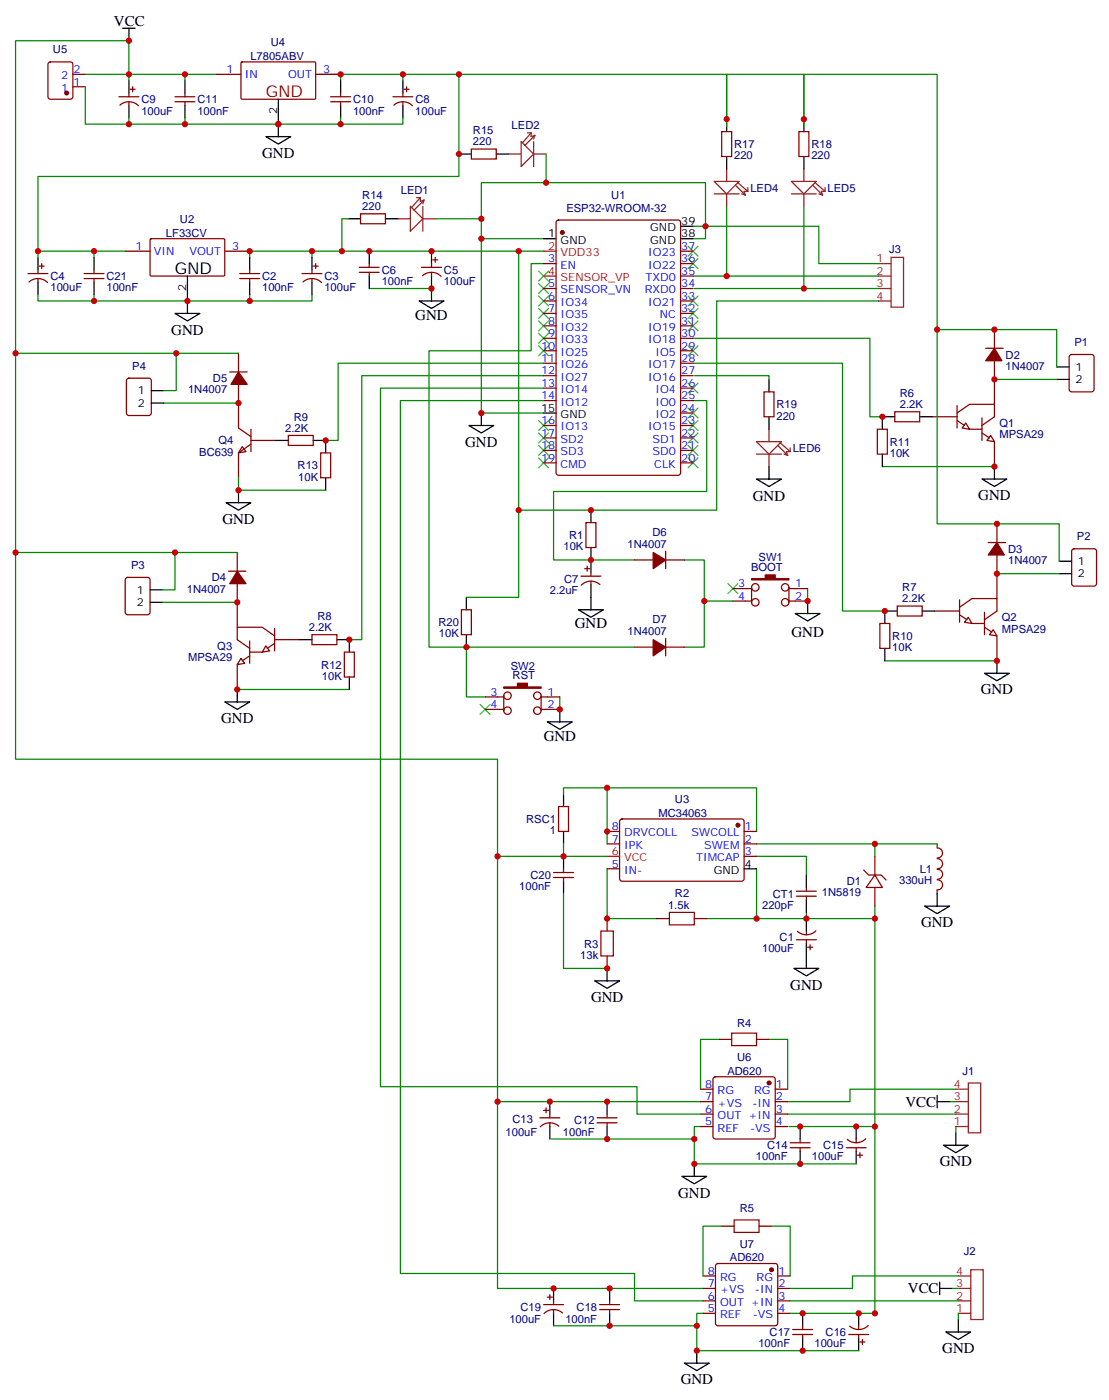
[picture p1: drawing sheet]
<svg xmlns="http://www.w3.org/2000/svg" width="314mm" height="397mm" viewBox="0 0 314 397" stroke-linecap="round" stroke-linejoin="round" font-family="sans-serif">
<path d="M206.2 165.3l2.8 2.9M209 165.3l-2.8 2.9M136 199.6l2.8 2.8M138.8 199.6l-2.8 2.8" fill="none" stroke="#3c3" stroke-width=".35"/>
<path d="M46.4 114.2h21.2M199.5 170.3h8.1" fill="none" stroke="#008700" stroke-width=".35"/>
<path d="M36 107.3l.5-.2h5.7l.6 .5 .1 9.4-.5 .7h-5.9l-.6-.4-.1-9.5zM303.8 155.7l.5-.2h5.6l.7 .4v9.4l-.4 .7-5.9 .1-.7-.5v-9.4zM35.7 163.8l.5-.2h5.6l.7 .4v9.5l-.5 .6-5.8 .1-.7-.5v-9.4z" fill="none" stroke="#870000" stroke-width=".35"/>
<path d="M42.9 110.7h3.5M42.9 114.2h3.5M300 159h3.6M42.5 167.1h3.5M42.5 170.6h3.5M300 162.5h3.6" fill="none" stroke="#000" stroke-width=".35"/>
<path d="M68.6 126.5l1.1 1.5-2.1 .3z" fill="#fff" stroke="#870000" stroke-width=".35"/>
<path d="M67.6 114.2v7l3.5 2.5M71.1 125.8l-3.5 2.5v7.1M71.1 121.6v6.4M71.1 124.8h7" fill="none" stroke="#870000" stroke-width=".35"/>
<path d="M67.2 195.3h31.8" fill="none" stroke="#008700" stroke-width=".35"/>
<g fill="#fff" stroke="#870000" stroke-width=".35">
<path d="M75.3 183l1.1 1.4-2.1 .3z"/>
<path d="M68.3 186.5l1 1.4-2.1 .4z"/>
</g>
<path d="M67.2 170.6v7.1M77.8 178v6.4M67.2 188.3v7M70.7 181.6v6.3M70.7 185.8l-2.1 1.4M70.7 184.7h3.6M77.8 180.2l-3.5-2.5h-7.1v3.5l3.5 2.5M77.8 182.3l-2.1 1.4M77.8 181.2h7" fill="none" stroke="#870000" stroke-width=".35"/>
<path d="M250.6 187.2h31.8" fill="none" stroke="#008700" stroke-width=".35"/>
<g fill="#fff" stroke="#870000" stroke-width=".35">
<path d="M274.3 174.9l1 1.7-2.1-.3z"/>
<path d="M281.3 178.4l1.1 1.8-2.1-.4z"/>
</g>
<path d="M264.8 173.1h7M271.8 172l3.5-2.4h7.1v3.5l-3.5 2.5M271.8 174.2l2.1 1.4M271.8 169.9v6.4M275.3 176.6h3.6M278.9 173.5v6.3M278.9 177.7l2.1 1.4M282.4 162.5v7.1M282.4 180.2v7" fill="none" stroke="#870000" stroke-width=".35"/>
<path d="M249.9 132.2h31.8" fill="none" stroke="#008700" stroke-width=".35"/>
<g fill="#fff" stroke="#870000" stroke-width=".35">
<path d="M273.6 119.8l1 1.8-2.1-.4z"/>
<path d="M280.6 123.4l1.1 1.7-2.1-.3z"/>
</g>
<g fill="none" stroke="#870000" stroke-width=".35">
<path d="M13.8 17.7l.5-.2h5.6l.7 .5v9.4l-.4 .7h-5.9l-.7-.4v-9.5zM68.3 17.7l.3-.2 20.7 .1 .1 .3v10l-.3 .2h-20.7l-.1-.3zM20.6 24.6h3.6M20.6 21.1h3.6M33.7 27.4h5.6M34 29.8a3.8 3.8 0 0 1 5.2 .2M36.5 26.4v1M36.5 28.8v1.1M36.9 25.3h1.4M37.6 24.6v1.4M49.6 27.4h5.6M49.6 28.8h5.6"/>
<path d="M52.4 26.4v1M52.4 28.8v1.1M61.2 21.1h7.1M89.4 21.1h7.1M93.7 27.4h5.6M93.7 28.8h5.6M96.5 26.4v1M96.5 28.8v1.1M111.3 27.4h5.6M111.6 29.8a3.8 3.8 0 0 1 5.2 .2M114.1 26.4v1M114.1 28.8v1.1"/>
<path d="M114.5 25.3h1.4M115.2 24.6v1.4M204.4 37.3h2.9v7h-2.9zM226.3 37.3h2.8v7h-2.8zM133.5 42.2h7.1v2.8h-7.1zM7.9 77.5h5.7M8.2 79.9a3.8 3.8 0 0 1 5.3 .2M10.8 76.4v1.1M10.8 78.9v1.1M11.1 75.4h1.4M11.8 74.7v1.4M23.8 77.5h5.7"/>
<path d="M23.8 78.9h5.7M26.6 76.4v1.1M26.6 78.9v1.1M35.5 71.2h7M42.6 67.8l.3-.2 20.6 .1 .2 .3-.1 10-.3 .2h-20.6l-.2-.3zM63.7 71.2h7M67.9 77.5h5.7M67.9 78.9h5.7M70.7 76.4v1.1M70.7 78.9v1.1M85.5 77.5h5.7M85.8 79.9a3.8 3.8 0 0 1 5.3 .2"/>
<path d="M88.4 76.4v1.1M88.4 78.9v1.1M88.7 75.4h1.4M89.4 74.7v1.4M101.8 75.7h5.6M101.8 77.2h5.6M102.1 60.6h7.1v2.8h-7.1zM104.6 74.7v1M104.6 77.2v1M119.4 75.7h5.7M119.7 78.1a3.8 3.8 0 0 1 5.2 .2M122.2 74.7v1"/>
<path d="M122.2 77.2v1M122.6 73.6h1.4M123.3 72.9v1.4M154 74.7h3.5M157.7 62.5l.5-.2h33.9l.6 .5 .1 71.1-.5 .7-34.1 .1-.6-.5-.1-71.2zM192.8 71.2h3.5M192.8 74.7h3.5M192.8 78.2h3.5M154 81.7h3.5M154 85.3h3.5M154 88.8h3.5M154 92.3h3.5"/>
<path d="M154 95.8h3.5M154 99.4h3.5M192.8 81.7h3.5M192.8 85.3h3.5M192.8 88.8h3.5M192.8 92.3h3.5M192.8 95.8h3.5M192.8 99.4h3.5M279.2 98.7h5M281.7 93.4v5.3M65.1 105.4h4.9M67.6 100.1v5.3"/>
<path d="M67.6 108.9v5.3M154 102.9h3.5M154 106.4h3.5M154 110h3.5M154 113.5h3.5M192.8 102.9h3.5M192.8 106.4h3.5M192.8 110h3.5M192.8 113.5h3.5M192.8 117h3.5M216.4 111h2.9v7.1h-2.9zM253.5 116.7h7v2.8h-7z"/>
<path d="M264.1 118.1h7M271.1 117l3.5-2.5h7.1v3.6l-3.5 2.4M271.1 119.1l2.1 1.4M271.1 114.9v6.3M278.2 118.4v6.4M281.7 102.2v12.3M303.1 100.6l.5-.2h5.6l.7 .5v9.4l-.4 .7h-5.9l-.7-.4v-9.5zM81.7 123.4h7v2.8h-7zM90.8 128.3h2.9v7.1h-2.9zM154 120.5h3.5M154 124.1h3.5M154 127.6h3.5"/>
<path d="M154 131.1h3.5M192.8 120.5h3.5M192.8 124.1h3.5M192.8 127.6h3.5M192.8 131.1h3.5M248.5 121.6h2.9v7.1h-2.9zM274.6 121.6h3.6M278.2 122.7l2.1 1.4M281.7 125.1v7.1M67.2 156.5v5.3M166 148.1h2.8v7h-2.8zM179.7 158.6h5.3"/>
<path d="M188.6 156.2v4.9M188.6 158.6h5.3M279.9 153.7h5M282.4 148.4v5.3M282.4 157.2v5.3M64.7 161.8h5M67.2 165.3v5.3M88.4 179.8h7v2.8h-7zM130.7 172.8h2.8v7h-2.8zM164.6 163.2h5.6M165.6 161.1h1.4M166.3 160.4v1.4"/>
<path d="M167.4 162.2v1M167.4 164.6v1.1M169.9 165.6a3.8 3.8 0 0 0-5.2 .2M207.6 166.8h5.3M207.6 170.3h5.3M212.9 166.4v4.2M223.5 166.8h5.3M223.5 170.3h5.3M223.5 166.4v4.2M249.2 176.6h2.9v7.1h-2.9zM254.2 171.7h7v2.8h-7zM97.5 184.7h2.9v7.1h-2.9z"/>
<path d="M137.4 197.4h5.3M142.7 197.1v4.2M153.3 197.4h5.3M153.3 197.1v4.2M179.7 183.3h5.3M188.6 183.3h5.3M188.6 180.9v4.9M137.4 201h5.3M153.3 201h5.3M158.2 228.5h2.8v7h-2.8zM172 235.5h3.5M172 239.1h3.5"/>
<path d="M175.7 232.2l.5-.2 34.2 .1 .4 .6-.1 16.5-.6 .5-34.2-.1-.4-.6v-16.3zM210.8 235.5h3.5M210.8 239.1h3.5M265.5 239.1v1M156.8 247.2h5.7M156.8 248.6h5.7M159.6 246.1v1.1M159.6 248.6v1.1M172 246.1h3.5M210.8 242.6h3.5M225.6 252.5h5.6M225.6 253.9h5.6"/>
<path d="M228.4 251.4v1.1M228.4 253.9v1.1M244.7 246.5l1.4 1.4h3.5l1.4 1.4M247.8 247.9l2.1 3.5h-4.5zM247.8 242.6v5.3M247.8 251.4v5.3M265.5 249.3a1.41 1.41 0 0 1 1.5 1.4 1.41 1.41 0 0 1-1.5 1.4v1.1M265.5 240.3a1.41 1.41 0 0 1 1.5 1.4 1.41 1.41 0 0 1-1.5 1.4M265.5 246.3a1.41 1.41 0 0 1 1.5 1.4 1.41 1.41 0 0 1-1.5 1.4M265.5 243.3a1.41 1.41 0 0 1 1.5 1.4 1.41 1.41 0 0 1-1.5 1.4M172 260.2v3.6M172 270.8v3.6"/>
<path d="M186.1 260.2h3.5M196.7 260.2h3.5M225.6 266.2h5.6M228.4 263.8v1M228.4 266.2v1.1M228.8 268.4h1.4M229.5 267.7v1.4M231.1 263.7a3.8 3.8 0 0 1-5.2 .2M203.7 294.5h3.6M214.3 294.5h3.5M152.9 316.7h5.7M154 314.6h1.4"/>
<path d="M154.7 313.9v1.4M155.8 315.6v1.1M155.8 318.1v1.1M158.3 319.1a3.8 3.8 0 0 0-5.3 .1M169.2 316.7h5.6M169.2 318.1h5.6M172 315.6v1.1M172 318.1v1.1M198.4 308.6h3.6M198.4 312.1h3.6M198.4 315.6h3.6M198.4 319.2h3.6"/>
<path d="M202.2 305.3l.5-.3h16.2l.5 .3 .2 .5v16.2l-.2 .5-.5 .2h-16.2l-.5-.2-.2-.5v-16.2zM219.6 308.6h3.5M219.6 312.1h3.5M219.6 315.6h3.5M219.6 319.2h3.5M223.8 325.2h5.7M223.8 323.7h5.7M226.7 322.7v1M226.7 325.2v1M239.7 325.2h5.7M242.5 322.7v1M242.5 325.2v1"/>
<path d="M242.9 327.3h1.4M243.6 326.6v1.4M245.2 322.6a3.8 3.8 0 0 1-5.2 .2M202.9 358.2l.5-.2h16.2l.5 .2 .2 .5v16.2l-.2 .5-.5 .2h-16.2l-.5-.2-.2-.5v-16.2zM204.4 347.4h3.6M215 347.4h3.5M154 369.6h5.6M155 367.5h1.5M155.8 366.8v1.4M156.8 368.5v1.1M156.8 371v1.1M159.3 372a3.8 3.8 0 0 0-5.2 .2"/>
<path d="M169.9 369.6h5.6M169.9 371h5.6M172.7 368.5v1.1M172.7 371v1.1M199.1 361.5h3.6M199.1 365h3.6M199.1 368.5h3.6M199.1 372.1h3.6M220.3 361.5h3.5M220.3 365h3.5M220.3 368.5h3.5M220.3 372.1h3.5"/>
<path d="M224.5 378.1h5.7M224.5 376.7h5.7M227.4 375.6v1.1M227.4 378.1v1M240.4 378.1h5.7M243.2 375.6v1.1M243.2 378.1v1M244.3 379.5v1.4M245.9 375.5a3.8 3.8 0 0 1-5.2 .2M243.6 380.2h1.4"/>
<circle cx="214" cy="170.6" r="1.06"/>
<circle cx="214" cy="166.4" r="1.06"/>
<circle cx="222.4" cy="166.4" r="1.06"/>
<circle cx="222.4" cy="170.6" r="1.06"/>
<circle cx="143.8" cy="197.1" r="1.06"/>
<circle cx="152.2" cy="197.1" r="1.06"/>
<circle cx="143.8" cy="201.3" r="1.06"/>
<circle cx="152.2" cy="201.3" r="1.06"/>
</g>
<g fill="none" stroke="#3c3" stroke-width=".35">
<path d="M152.6 76.8l2.8 2.8M155.4 76.8l-2.8 2.8M194.9 73.3l2.8 2.8M194.9 69.7l2.8 2.9M197.7 73.3l-2.8 2.8M197.7 69.7l-2.8 2.9M152.6 90.9l2.8 2.8M152.6 98l2.8 2.8M152.6 94.4l2.8 2.9M152.6 80.3l2.8 2.8M152.6 83.9l2.8 2.8M152.6 87.4l2.8 2.8"/>
<path d="M155.4 90.9l-2.8 2.8M155.4 98l-2.8 2.8M155.4 94.4l-2.8 2.9M155.4 80.3l-2.8 2.8M155.4 83.9l-2.8 2.8M155.4 87.4l-2.8 2.8M194.9 98l2.8 2.8M194.9 90.9l2.8 2.8M194.9 87.4l2.8 2.8M194.9 83.9l2.8 2.8M197.7 98l-2.8 2.8M197.7 90.9l-2.8 2.8"/>
<path d="M197.7 87.4l-2.8 2.8M197.7 83.9l-2.8 2.8M152.6 119.1l2.8 2.9M155.4 119.1l-2.8 2.9M194.9 115.6l2.8 2.8M194.9 119.1l2.8 2.9M194.9 108.5l2.8 2.9M197.7 115.6l-2.8 2.8M197.7 119.1l-2.8 2.9M197.7 108.5l-2.8 2.9M152.6 122.7l2.8 2.8M152.6 126.2l2.8 2.8"/>
<path d="M152.6 129.7l2.8 2.8M155.4 129.7l-2.8 2.8M155.4 126.2l-2.8 2.8M155.4 122.7l-2.8 2.8M194.9 129.7l2.8 2.8M194.9 126.2l2.8 2.8M194.9 122.7l2.8 2.8M197.7 129.7l-2.8 2.8M197.7 126.2l-2.8 2.8M197.7 122.7l-2.8 2.8"/>
</g>
<g fill="none" stroke="#008700" stroke-width=".35">
<path d="M24.2 21.1h12.3v-9.6h-32.1v88.6h45.5M24.2 24.6v10.6h12.3M36.5 33.4v1.8h15.9v-1.8M52.4 21.1h-15.9v1.7M61.2 21.1h-8.8v1.7M90.5 21.1h39.5v28.9h-119.2v21.2M96.5 21.1v1.7M96.5 33.4v1.8M114.1 33.4v1.8h-61.7M114.1 21.1v1.7M130 21.1h75.8v14.8M205.8 33.8v-12.7h21.9v14.8"/>
<path d="M227.7 33.8v-12.7h37.8v127.3h34.5v10.6M154.7 43.6v8.2M205.8 58.5v19.7M227.7 58.5v23.2M26.6 71.2v1.7M35.5 71.2h-24.7v1.7M70.7 72.9v-1.7h17.7v1.7M88.4 71.2h65.6M98.6 62h-1.8v9.2M123.3 62h13M136.3 67.6v-15.8h63.5v15.8h-3.5M146.9 71.2v73.3h56.1v-59.2h45.9"/>
<path d="M154 74.7h-3.5v24.7h-29v83.9h58.2M154 67.6h-17.7v49.4h17.7M196.3 64.1h35.7v10.6h16.9M196.3 78.2h52.6M10.8 83.5v1.8h15.8v-1.8M70.7 83.5v1.8M88.4 83.5v1.8h-61.8M104.6 81.7h17.6M196.3 95.8h50.1v22.3h3.5M196.7 81.7h52.2M265.5 93.4h33.8v10.6M4.4 100.1v56.4h45.2"/>
<path d="M67.6 100.1h-17.7v10.6h-3.5M154 102.9h-58.2v21.9h-3.5M154 106.4h-51.5v74.8h-3.5M154 110h-46.2v197.9h72.6v7.7h18M154 113.5h-40.6v247.3h66.3v7.7h19.4M196.3 113.5h3.9v25.7h-43.4v19.4h22.9M196.3 102.9h42.4v70.2h11.9M196.7 106.4h21.1v1.1M281.7 107.5h17.6M67.6 135.4v3.5h24.7M4.4 156.5v58.6h136.5v27.5h18.7M67.2 156.5h-17.6v10.6h-3.6"/>
<path d="M146.9 144.5v24.7h-14.8M193.9 158.6h5.6v24.7h-5.6M46 170.6h21.2M228.8 166.8v3.5M282.4 162.5h17.6M132.1 183.3v14.1h5.3M158.6 197.4v3.6M159.6 225v-1.8h12.4v15.9M159.6 239.1v3.5h12.4M172 223.2h42.3v12.3M214.3 239.1h33.5v3.5M247.8 239.1h17.7"/>
<path d="M140.9 242.6v69.5h57.5M159.6 253.2v21.2h12.4M172 246.1v14.1h14.1M214.3 242.6h14.1v5.3M214.3 246.1v14.1h14.1M228.4 258.5v1.7M247.8 256.7v3.5h-19.4M200.2 260.2h14.1M247.8 260.2v59h-24.3M203.7 294.5h-5.3v14.1M217.8 294.5h5.3v14.1M140.9 312.1v52.9h58.2"/>
<path d="M198.4 319.2h-1.7v3.5h-40.6M223.1 315.6h47.7M247.8 319.2v52.9M269 312.1h1.8M270.8 308.6h-30v3.5h-17.7M270.8 319.2v1.7M196.7 322.7v7h45.8M204.4 347.4h-5.3v14.1M218.5 347.4h5.3v14.1M197.4 375.6v7.1h45.8M199.1 372.1h-1.7v3.5h-40.6M223.8 372.1h24.7"/>
<path d="M223.8 368.5h47.7M269.7 365h1.8M271.5 361.5h-30v3.5h-17.7M271.5 372.1v1.7"/>
</g>
<g fill="none" stroke="#000" stroke-width=".35">
<path d="M34.7 8h3.6M36.5 8v3.5M36.5 22.8v3.6M36.5 29.9v3.5M52.4 22.8v3.6M52.4 29.9v3.5M75.3 38.7h7.1l-3.6 2.1zM78.8 28.1v10.6M96.5 22.8v3.6M96.5 29.9v3.5M114.1 22.8v3.6M114.1 29.9v3.5"/>
<path d="M205.8 33.8v3.5M227.7 33.8v3.5M130 43.6h3.5M140.6 43.6h3.5M205.8 44.3v3.6M227.7 44.3v3.6M10.8 72.9v3.5M10.8 80v3.5M26.6 72.9v3.5M26.6 80v3.5M53.1 78.2v10.6M70.7 72.9v3.5"/>
<path d="M70.7 80v3.5M88.4 72.9v3.5M88.4 80v3.5M98.6 62h3.5M104.6 71.2v3.5M104.6 78.2v3.5M109.2 62h3.5M122.2 71.2v3.5M122.2 78.2v7.1M154 67.6h3.5M192.8 64.1h3.5M192.8 67.6h3.5"/>
<path d="M49.6 88.8h7l-3.5 2.1zM118.7 85.3h7.1l-3.6 2.1zM136.3 117v3.5M154 117h3.5M217.8 107.5v3.5M217.8 118.1v3.5M253.5 118.1h-3.6v3.5M260.5 118.1h3.6M299.3 104h3.6M299.3 107.5h3.6M67.6 138.9v3.5M78.1 124.8h3.6"/>
<path d="M88.7 124.8h3.6v3.5M92.3 135.4v3.5M132.8 120.5h7.1l-3.6 2.2zM214.3 135.7h7.1l-3.6 2.1zM217.8 132.2v3.5M249.9 128.7v3.5M278.2 135.7h7l-3.5 2.1zM281.7 132.2v3.5M64 142.4h7.1l-3.5 2.1zM167.4 144.5v3.6M167.4 155.1v7.1M132.1 169.2v3.6"/>
<path d="M132.1 179.8v3.5M163.9 172.8h7l-3.5 2.1zM167.4 165.7v7.1M225.2 173.8h7.1l-3.5 2.1zM228.8 170.3v3.5M254.2 173.1h-3.6v3.5M261.2 173.1h3.6M63.7 198.9h7l-3.5 2.1zM67.2 195.3v3.6M84.8 181.2h3.6M95.4 181.2h3.6v3.5M99 191.8v3.5"/>
<path d="M250.6 183.7v3.5M278.9 190.7h7l-3.5 2.2zM282.4 187.2v3.5M155 204.5h7.1l-3.5 2.1zM158.6 201v3.5M159.6 225v3.5M159.6 235.5v3.6M159.6 242.6v3.5M159.6 249.7v3.5M210.8 246.1h3.5M228.4 247.9v3.5M228.4 255v3.5"/>
<path d="M261.9 256.7h7.1l-3.5 2.1zM265.5 253.2v3.5M168.5 277.9h7l-3.5 2.1zM172 274.4v3.5M224.9 274.4h7.1l-3.6 2.1zM228.4 260.2v3.6M228.4 267.3v7.1M155.8 312.1v3.5M155.8 319.2v3.5M172 312.1v3.5M172 319.2v3.5M226.7 319.2v3.5"/>
<path d="M242.5 319.2v3.5M265.5 312.1h3.5M265.5 310.3v3.6M193.1 333.3h7.1l-3.5 2.1zM196.7 329.7v3.6M226.7 326.2v3.5M242.5 326.2v3.5M267.2 324.4h7.1l-3.5 2.2zM270.8 320.9v3.5M156.8 365v3.5M156.8 372.1v3.5M172.7 365v3.5"/>
<path d="M172.7 372.1v3.5M227.4 372.1v3.5M227.4 379.1v3.6M243.2 372.1v3.5M243.2 379.1v3.6M266.2 365h3.5M266.2 363.3v3.5M267.9 377.4h7.1l-3.5 2.1zM271.5 373.8v3.6M193.9 386.2h7l-3.5 2.1zM197.4 382.7v3.5"/>
</g>
<g fill="none" stroke="#8c2424" stroke-width=".35">
<path d="M149.4 37.6h1.1M150.5 37.6l-2.5 2.9M150.5 37.6v1.1l1-.4M151.5 38.3l-2.8 2.9M151.5 38.3l-.3 1.1M117.3 59.5l-1.1-1v7l3.6-3.5M117.3 59.5l2.5 2.5M118 56h1.1M119.1 56l-2.5 2.8M119.1 56v1l1-.3M119.8 58.5v7M120.1 56.7l-2.8 2.8"/>
<path d="M120.1 56.7l-.3 1M144.1 43.6h3.5M147.6 40.1l3.6 3.5-3.6 3.6zM151.2 40.1v7.1M151.2 43.6h3.5M202.3 51.4h7.1l-3.6 3.5zM202.3 54.9h7.1M205.8 47.9v3.5M205.8 54.9v3.6M208.3 52.5l2.8 2.8M209 51.8l2.8 2.4M210.1 54.9l1 .4"/>
<path d="M211.8 54.2h-1l.3 1.1M211.8 53.2v1M224.2 51.4h7l-3.5 3.5zM224.2 54.9h7M227.7 47.9v3.5M227.7 54.9v3.6M230.2 52.5l2.8 2.8M230.9 51.8l2.8 2.4M232 54.9l1 .4M233.7 53.2v1M233.7 54.2h-1l.3 1.1M112.7 62h3.5"/>
<path d="M119.8 62h3.5M248.9 74.7h3.5M248.9 78.2h3.5M252.4 72.9h3.5v14.1h-3.5zM248.9 81.7h3.5M248.9 85.3h3.5M214.3 125.1h7.1l-3.6 3.6zM214.3 128.7h7.1M217.8 121.6v3.5M217.8 128.7v3.5M220.3 126.2l2.8 2.8M221 125.5l2.8 2.5"/>
<path d="M222.1 128.7l1 .3M223.8 126.9v1.1M223.8 128h-1l.3 1M270.8 319.2h3.5M270.8 315.6h3.5M270.8 312.1h3.5M270.8 308.6h3.5M274.3 306.8h3.5v14.1h-3.5zM275 359.7h3.5v14.1h-3.5zM271.5 372.1h3.5M271.5 368.5h3.5M271.5 365h3.5"/>
<path d="M271.5 361.5h3.5"/>
</g>
<g fill="#870000" stroke="#870000" stroke-width=".35">
<path d="M142.7 194.6h3.9v-1h2.8v1h3.9v.4h-10.6z"/>
<path d="M185 181.2l3.6 2.1-3.6 2.5z"/>
<path d="M185 156.5l3.6 2.1-3.6 2.5z"/>
<path d="M212.9 163.9h3.9v-1h2.8v1h3.9v.4h-10.6z"/>
<path d="M67.6 105.4l2.4 3.5h-4.6z"/>
<path d="M67.2 161.8l2.5 3.5h-4.6z"/>
<path d="M282.4 153.7l2.1 3.5h-4.6z"/>
<path d="M281.7 98.7l2.1 3.5h-4.6z"/>
<circle cx="18.9" cy="26.4" r=".53"/>
<circle cx="218.5" cy="359.7" r=".53"/>
<circle cx="217.8" cy="306.8" r=".53"/>
<circle cx="209" cy="233.8" r=".53"/>
<circle cx="159.3" cy="65.9" r=".53"/>
</g>
<path d="M189.6 258.5h7.1v3.5h-7.1zM170.2 263.8h3.5v7h-3.5zM207.3 292.7h7v3.5h-7zM208 345.6h7v3.5h-7z" fill="none" stroke="#a10000" stroke-width=".35"/>
<path d="M154 78.2h3.5M154 71.2h3.5M172 242.6h3.5" fill="none" stroke="#f00" stroke-width=".35"/>
<g fill="#c00">
<circle cx="70.7" cy="71.2" r=".88"/>
<circle cx="228.8" cy="170.3" r=".88"/>
<circle cx="67.6" cy="114.2" r=".88"/>
<circle cx="67.6" cy="138.9" r=".88"/>
<circle cx="67.2" cy="195.3" r=".88"/>
<circle cx="67.2" cy="170.6" r=".88"/>
<circle cx="282.4" cy="187.2" r=".88"/>
<circle cx="282.4" cy="162.5" r=".88"/>
<circle cx="136.3" cy="117" r=".88"/>
<circle cx="158.6" cy="201" r=".88"/>
<circle cx="26.6" cy="71.2" r=".88"/>
<circle cx="122.2" cy="81.7" r=".88"/>
<circle cx="92.3" cy="124.8" r=".88"/>
<circle cx="132.1" cy="183.3" r=".88"/>
<circle cx="167.4" cy="158.6" r=".88"/>
<circle cx="122.2" cy="71.2" r=".88"/>
<circle cx="104.6" cy="71.2" r=".88"/>
<circle cx="136.3" cy="67.6" r=".88"/>
<circle cx="156.8" cy="365" r=".88"/>
<circle cx="243.2" cy="372.1" r=".88"/>
<circle cx="242.5" cy="319.2" r=".88"/>
<circle cx="99" cy="181.2" r=".88"/>
<circle cx="250.6" cy="173.1" r=".88"/>
<circle cx="282.4" cy="148.4" r=".88"/>
<circle cx="227.4" cy="372.1" r=".88"/>
<circle cx="227.4" cy="382.7" r=".88"/>
<circle cx="197.4" cy="375.6" r=".88"/>
<circle cx="197.4" cy="382.7" r=".88"/>
<circle cx="172.7" cy="375.6" r=".88"/>
<circle cx="172.7" cy="365" r=".88"/>
<circle cx="172" cy="312.1" r=".88"/>
<circle cx="172" cy="322.7" r=".88"/>
<circle cx="199.8" cy="64.1" r=".88"/>
<circle cx="196.7" cy="322.7" r=".88"/>
<circle cx="226.7" cy="329.7" r=".88"/>
<circle cx="52.4" cy="21.1" r=".88"/>
<circle cx="159.6" cy="242.6" r=".88"/>
<circle cx="172" cy="235.5" r=".88"/>
<circle cx="247.8" cy="239.1" r=".88"/>
<circle cx="228.4" cy="260.2" r=".88"/>
<circle cx="214.3" cy="260.2" r=".88"/>
<circle cx="172" cy="260.2" r=".88"/>
<circle cx="52.4" cy="35.2" r=".88"/>
<circle cx="78.8" cy="35.2" r=".88"/>
<circle cx="96.5" cy="35.2" r=".88"/>
<circle cx="36.5" cy="35.2" r=".88"/>
<circle cx="70.7" cy="85.3" r=".88"/>
<circle cx="53.1" cy="85.3" r=".88"/>
<circle cx="26.6" cy="85.3" r=".88"/>
<circle cx="88.4" cy="71.2" r=".88"/>
<circle cx="155.8" cy="312.1" r=".88"/>
<circle cx="196.7" cy="329.7" r=".88"/>
<circle cx="247.8" cy="372.1" r=".88"/>
<circle cx="205.8" cy="78.2" r=".88"/>
<circle cx="227.7" cy="81.7" r=".88"/>
<circle cx="281.7" cy="93.4" r=".88"/>
<circle cx="249.9" cy="118.1" r=".88"/>
<circle cx="281.7" cy="132.2" r=".88"/>
<circle cx="281.7" cy="107.5" r=".88"/>
<circle cx="136.3" cy="62" r=".88"/>
<circle cx="96.8" cy="71.2" r=".88"/>
<circle cx="10.8" cy="71.2" r=".88"/>
<circle cx="96.5" cy="21.1" r=".88"/>
<circle cx="146.9" cy="71.2" r=".88"/>
<circle cx="146.9" cy="144.5" r=".88"/>
<circle cx="167.4" cy="144.5" r=".88"/>
<circle cx="265.5" cy="93.4" r=".88"/>
<circle cx="172" cy="274.4" r=".88"/>
<circle cx="49.6" cy="156.5" r=".88"/>
<circle cx="140.9" cy="312.1" r=".88"/>
<circle cx="172" cy="223.2" r=".88"/>
<circle cx="114.1" cy="21.1" r=".88"/>
<circle cx="130" cy="21.1" r=".88"/>
<circle cx="49.9" cy="100.1" r=".88"/>
<circle cx="4.4" cy="100.1" r=".88"/>
<circle cx="130" cy="43.6" r=".88"/>
<circle cx="154.7" cy="51.8" r=".88"/>
<circle cx="36.5" cy="21.1" r=".88"/>
<circle cx="36.5" cy="11.5" r=".88"/>
<circle cx="205.8" cy="33.8" r=".88"/>
<circle cx="227.7" cy="33.8" r=".88"/>
<circle cx="226.7" cy="319.2" r=".88"/>
<circle cx="247.8" cy="260.2" r=".88"/>
<circle cx="4.4" cy="156.5" r=".88"/>
<circle cx="247.8" cy="319.2" r=".88"/>
<circle cx="140.9" cy="242.6" r=".88"/>
<circle cx="199.5" cy="170.3" r=".88"/>
</g>
<text font-size="4.6" fill="#800" x="75.3" y="27.4">GND</text>
<text font-size="4.6" x="49.6" y="77.5">GND</text>
<g font-size="4.2">
<text x="32.3" y="7.3">VCC</text>
<text x="74.3" y="44.7">GND</text>
<text x="48.5" y="94.8">GND</text>
<text x="117.7" y="90.6">GND</text>
<text x="131.8" y="126.5">GND</text>
<text x="213.3" y="141.8">GND</text>
<text x="277.1" y="141.7">GND</text>
<text x="63" y="148.4">GND</text>
<text x="162.8" y="178">GND</text>
<text x="224.2" y="180.5">GND</text>
<text x="277.8" y="196.7">GND</text>
<text x="62.6" y="204.9">GND</text>
<text x="154" y="209.8">GND</text>
<text x="260.9" y="262.7">GND</text>
<text x="223.9" y="280.4">GND</text>
<text x="167.4" y="283.9">GND</text>
<text x="256.5" y="313.5">VCC</text>
<text x="266.2" y="330.4">GND</text>
<text x="192.1" y="339.3">GND</text>
<text x="257.2" y="366.4">VCC</text>
<text x="266.9" y="383.4">GND</text>
<text x="192.8" y="392.2">GND</text>
</g>
<g font-size="3.2" fill="#000080">
<text x="15" y="15.1">U5</text>
<text x="70.9" y="16.9">L7805ABV</text>
<text x="76.7" y="13.1">U4</text>
<text x="40" y="29.3">C9</text>
<text x="55.9" y="29.3">C11</text>
<text x="100" y="29.3">C10</text>
<text x="117.7" y="29.3">C8</text>
<text x="40" y="32.5">100uF</text>
<text x="55.9" y="32.5">100nF</text>
<text x="100" y="32.5">100nF</text>
<text x="117.7" y="32.5">100uF</text>
<text x="134" y="41.2">220</text>
<text x="134" y="38">R15</text>
<text x="144.9" y="36.6">LED2</text>
<text x="208" y="42">R17</text>
<text x="229.8" y="42">R18</text>
<text x="208" y="45.1">220</text>
<text x="229.8" y="45.1">220</text>
<text x="102.6" y="59.5">220</text>
<text x="102.6" y="56.3">R14</text>
<text x="113.5" y="55">LED1</text>
<text x="160.4" y="59.9">ESP32-WROOM-32</text>
<text x="173.2" y="56.4">U1</text>
<text x="212.6" y="54.3">LED4</text>
<text x="234.4" y="54.3">LED5</text>
<text x="51" y="63.2">U2</text>
<text x="47" y="67">LF33CV</text>
<text x="251.9" y="71.6">J3</text>
<text x="108.1" y="77.6">C6</text>
<text x="125.8" y="77.6">C5</text>
<text x="14.3" y="82.6">100uF</text>
<text x="14.3" y="79.3">C4</text>
<text x="30.2" y="82.6">100nF</text>
<text x="30.2" y="79.3">C21</text>
<text x="74.3" y="82.6">100nF</text>
<text x="74.3" y="79.3">C2</text>
<text x="91.9" y="82.6">100uF</text>
<text x="91.9" y="79.3">C3</text>
<text x="108.1" y="80.8">100nF</text>
<text x="125.8" y="80.8">100uF</text>
<text x="284.9" y="101.6">D2</text>
<text x="304.4" y="98.1">P1</text>
<text x="37.5" y="104.8">P4</text>
<text x="284.9" y="104.8">1N4007</text>
<text x="53.3" y="111.5">1N4007</text>
<text x="60.3" y="108.3">D5</text>
<text x="254.9" y="112.4">R6</text>
<text x="83.2" y="119.1">R9</text>
<text x="220" y="118.8">220</text>
<text x="220" y="115.7">R19</text>
<text x="254.9" y="115.6">2.2K</text>
<text x="61.9" y="125.9">Q4</text>
<text x="80.8" y="122.3">2.2K</text>
<text x="283.1" y="124.2">MPSA29</text>
<text x="283.1" y="121">Q1</text>
<text x="56.4" y="129.1">BC639</text>
<text x="224.5" y="128.1">LED6</text>
<text x="252.1" y="129.5">10K</text>
<text x="252.1" y="126.3">R11</text>
<text x="84.3" y="133">R13</text>
<text x="84.5" y="136.2">10K</text>
<text x="159.6" y="155.9">10K</text>
<text x="161.2" y="152.7">R1</text>
<text x="177.8" y="155.1">1N4007</text>
<text x="184.8" y="151.9">D6</text>
<text x="305.1" y="153.1">P2</text>
<text x="37.1" y="161.2">P3</text>
<text x="212.8" y="161.7">BOOT</text>
<text x="214.9" y="159.1">SW1</text>
<text x="285.6" y="159.8">1N4007</text>
<text x="285.6" y="156.6">D3</text>
<text x="52.9" y="167.9">1N4007</text>
<text x="60" y="164.7">D4</text>
<text x="159.8" y="165.1">C7</text>
<text x="255.6" y="167.5">R7</text>
<text x="155.7" y="168.3">2.2uF</text>
<text x="255.6" y="170.6">2.2K</text>
<text x="87.5" y="178.8">2.2K</text>
<text x="89.9" y="175.6">R8</text>
<text x="124.2" y="177.4">R20</text>
<text x="177.8" y="179.8">1N4007</text>
<text x="184.8" y="176.6">D7</text>
<text x="283.8" y="179.2">MPSA29</text>
<text x="283.8" y="176">Q2</text>
<text x="61.6" y="184.1">Q3</text>
<text x="124.4" y="180.6">10K</text>
<text x="252.8" y="184.5">10K</text>
<text x="252.8" y="181.3">R10</text>
<text x="53.3" y="187.3">MPSA29</text>
<text x="91" y="189.4">R12</text>
<text x="144.7" y="189.8">SW2</text>
<text x="91.2" y="192.6">10K</text>
<text x="145.2" y="192.4">RST</text>
<text x="191.2" y="227.6">U3</text>
<text x="149" y="233.2">RSC1</text>
<text x="186.5" y="231.4">MC34063</text>
<text x="155.8" y="236.3">1</text>
<text x="150.3" y="249">C20</text>
<text x="239.9" y="250.8">D1</text>
<text x="254.7" y="250.5">330uH</text>
<text x="260.5" y="247.3">L1</text>
<text x="147.1" y="252.3">100nF</text>
<text x="189.3" y="257.4">1.5k</text>
<text x="191.2" y="254.2">R2</text>
<text x="215.9" y="257.6">220pF</text>
<text x="218.9" y="254.3">CT1</text>
<text x="232.8" y="254">1N5819</text>
<text x="165.5" y="268.4">R3</text>
<text x="215.9" y="269.8">100uF</text>
<text x="220.8" y="266.7">C1</text>
<text x="164.4" y="271.6">13k</text>
<text x="208.8" y="291">R4</text>
<text x="206" y="304.5">AD620</text>
<text x="208.8" y="300.6">U6</text>
<text x="272.7" y="304.4">J1</text>
<text x="143.2" y="321.8">100uF</text>
<text x="145.2" y="318.2">C13</text>
<text x="159.5" y="321.8">100nF</text>
<text x="162.6" y="318.5">C12</text>
<text x="214.1" y="328.8">100nF</text>
<text x="217.3" y="325.6">C14</text>
<text x="230" y="328.8">100uF</text>
<text x="233.2" y="325.6">C15</text>
<text x="209.5" y="343.3">R5</text>
<text x="209.5" y="353.6">U7</text>
<text x="206.8" y="357.4">AD620</text>
<text x="273" y="355.5">J2</text>
<text x="147.5" y="371.4">C19</text>
<text x="163.3" y="371.4">C18</text>
<text x="144.3" y="374.7">100uF</text>
<text x="160.2" y="374.7">100nF</text>
<text x="214.8" y="381.7">100nF</text>
<text x="218" y="378.5">C17</text>
<text x="230.7" y="381.7">100uF</text>
<text x="233.9" y="378.5">C16</text>
</g>
<g font-size="3.2" fill="#00f">
<text x="17.3" y="22.5">2</text>
<text x="20.8" y="20.7">2</text>
<text x="64.1" y="20.7">1</text>
<text x="69.3" y="22.1">IN</text>
<text x="81.6" y="22.1">OUT</text>
<text x="91.5" y="20.7">3</text>
<text x="17.3" y="26">1</text>
<text x="20.8" y="24.2">1</text>
<text x="38.4" y="70.8">1</text>
<text x="65.8" y="70.8">3</text>
<text x="193" y="70.8">37</text>
<text x="43.6" y="72.2">VIN</text>
<text x="53.7" y="72.2">VOUT</text>
<text x="155.3" y="74.3">3</text>
<text x="158.8" y="76.1">EN</text>
<text x="183.6" y="72.6">IO23</text>
<text x="183.6" y="76.1">IO22</text>
<text x="193" y="74.3">36</text>
<text x="193" y="77.9">35</text>
<text x="155.3" y="81.4">5</text>
<text x="158.8" y="83.1">SENSOR_VN</text>
<text x="182.6" y="83.1">RXD0</text>
<text x="182.9" y="79.6">TXD0</text>
<text x="193" y="81.4">34</text>
<text x="155.3" y="88.4">7</text>
<text x="155.3" y="84.9">6</text>
<text x="158.8" y="86.7">IO34</text>
<text x="183.6" y="86.7">IO21</text>
<text x="193" y="84.9">33</text>
<text x="193" y="88.4">32</text>
<text x="155.3" y="95.5">9</text>
<text x="155.3" y="92">8</text>
<text x="158.8" y="93.7">IO32</text>
<text x="158.8" y="90.2">IO35</text>
<text x="183.6" y="93.7">IO19</text>
<text x="186.9" y="90.2">NC</text>
<text x="193" y="92">31</text>
<text x="193" y="95.5">30</text>
<text x="153.3" y="99">10</text>
<text x="158.8" y="100.8">IO25</text>
<text x="158.8" y="97.3">IO33</text>
<text x="183.6" y="97.3">IO18</text>
<text x="185.6" y="100.8">IO5</text>
<text x="193" y="99">29</text>
<text x="153.3" y="106.1">12</text>
<text x="153.3" y="102.6">11</text>
<text x="158.8" y="107.8">IO27</text>
<text x="158.8" y="104.3">IO26</text>
<text x="183.6" y="104.3">IO17</text>
<text x="183.6" y="107.8">IO16</text>
<text x="193" y="102.6">28</text>
<text x="193" y="106.1">27</text>
<text x="153.3" y="113.1">14</text>
<text x="153.3" y="109.6">13</text>
<text x="158.8" y="111.4">IO14</text>
<text x="185.6" y="111.4">IO4</text>
<text x="193" y="109.6">26</text>
<text x="193" y="113.1">25</text>
<text x="158.8" y="114.9">IO12</text>
<text x="185.6" y="114.9">IO0</text>
<text x="185.6" y="118.4">IO2</text>
<text x="193" y="116.7">24</text>
<text x="153.3" y="123.7">17</text>
<text x="153.3" y="120.2">16</text>
<text x="158.8" y="125.5">SD2</text>
<text x="158.8" y="122">IO13</text>
<text x="183.6" y="122">IO15</text>
<text x="184.9" y="125.5">SD1</text>
<text x="193" y="120.2">23</text>
<text x="193" y="123.7">22</text>
<text x="153.3" y="130.8">19</text>
<text x="153.3" y="127.2">18</text>
<text x="158.8" y="129">SD3</text>
<text x="184.9" y="129">SD0</text>
<text x="193" y="127.2">21</text>
<text x="193" y="130.8">20</text>
<text x="158.8" y="132.5">CMD</text>
<text x="185.3" y="132.5">CLK</text>
<text x="209.1" y="166.4">3</text>
<text x="225.2" y="166.4">1</text>
<text x="209.1" y="169.9">4</text>
<text x="225.2" y="169.9">2</text>
<text x="138.9" y="197.1">3</text>
<text x="155" y="197.1">1</text>
<text x="138.9" y="200.6">4</text>
<text x="155" y="200.6">2</text>
<text x="173.3" y="238.7">7</text>
<text x="173.3" y="235.2">8</text>
<text x="176.8" y="237">DRVCOLL</text>
<text x="195.9" y="237">SWCOLL</text>
<text x="211" y="235.2">1</text>
<text x="211" y="238.7">2</text>
<text x="173.3" y="245.8">5</text>
<text x="176.8" y="240.5">IPK</text>
<text x="197.2" y="244">TIMCAP</text>
<text x="199.5" y="240.5">SWEM</text>
<text x="211" y="242.3">3</text>
<text x="176.8" y="247.5">IN-</text>
<text x="199.8" y="311.7">7</text>
<text x="199.8" y="308.2">8</text>
<text x="203.3" y="310">RG</text>
<text x="213.6" y="310">RG</text>
<text x="219.8" y="308.2">1</text>
<text x="219.8" y="311.7">2</text>
<text x="199.8" y="315.3">6</text>
<text x="203.3" y="317">OUT +IN</text>
<text x="203.3" y="313.5">+VS</text>
<text x="213.1" y="313.5">-IN</text>
<text x="219.8" y="315.3">3</text>
<text x="199.8" y="318.8">5</text>
<text x="203.3" y="320.6">REF</text>
<text x="212.5" y="320.6">-VS</text>
<text x="219.8" y="318.8">4</text>
<text x="200.5" y="364.7">7</text>
<text x="200.5" y="361.1">8</text>
<text x="204" y="362.9">RG</text>
<text x="214.3" y="362.9">RG</text>
<text x="220.5" y="361.1">1</text>
<text x="220.5" y="364.7">2</text>
<text x="200.5" y="371.7">5</text>
<text x="200.5" y="368.2">6</text>
<text x="204" y="370">OUT +IN</text>
<text x="204" y="366.4">+VS</text>
<text x="213.9" y="366.4">-IN</text>
<text x="220.5" y="368.2">3</text>
<text x="220.5" y="371.7">4</text>
<text x="204" y="373.5">REF</text>
<text x="213.2" y="373.5">-VS</text>
</g>
<g font-size="3.2">
<text x="78.5" y="32.3" transform="rotate(-90 78.5 32.3)">2</text>
<text x="184.2" y="65.5">GND</text>
<text x="193" y="63.7">39</text>
<text x="155.3" y="67.3">1</text>
<text x="158.8" y="69">GND</text>
<text x="184.2" y="69">GND</text>
<text x="193" y="67.3">38</text>
<text x="52.7" y="82.3" transform="rotate(-90 52.7 82.3)">2</text>
<text x="304.6" y="105">1</text>
<text x="39.1" y="111.7">1</text>
<text x="304.6" y="108.5">2</text>
<text x="39.1" y="115.3">2</text>
<text x="153.3" y="116.7">15</text>
<text x="158.8" y="118.4">GND</text>
<text x="305.3" y="160.1">1</text>
<text x="305.3" y="163.6">2</text>
<text x="38.7" y="168.2">1</text>
<text x="38.7" y="171.7">2</text>
<text x="211" y="245.8">4</text>
<text x="202.2" y="247.5">GND</text>
</g>
<g font-size="3.2" fill="#f00">
<text x="155.3" y="70.8">2</text>
<text x="155.3" y="77.9">4</text>
<text x="158.8" y="72.6">VDD33</text>
<text x="158.8" y="79.6">SENSOR_VP</text>
<text x="173.3" y="242.3">6</text>
<text x="176.8" y="244">VCC</text>
</g>
<g font-size="3.2" fill="#8d2323">
<text x="248.3" y="74.3">1</text>
<text x="248.3" y="77.9">2</text>
<text x="248.3" y="81.4">3</text>
<text x="248.3" y="84.9">4</text>
<text x="270.2" y="311.7">3</text>
<text x="270.2" y="308.2">4</text>
<text x="270.2" y="315.3">2</text>
<text x="270.2" y="318.8">1</text>
<text x="270.9" y="364.7">3</text>
<text x="270.9" y="361.1">4</text>
<text x="270.9" y="371.7">1</text>
<text x="270.9" y="368.2">2</text>
</g>
</svg>
